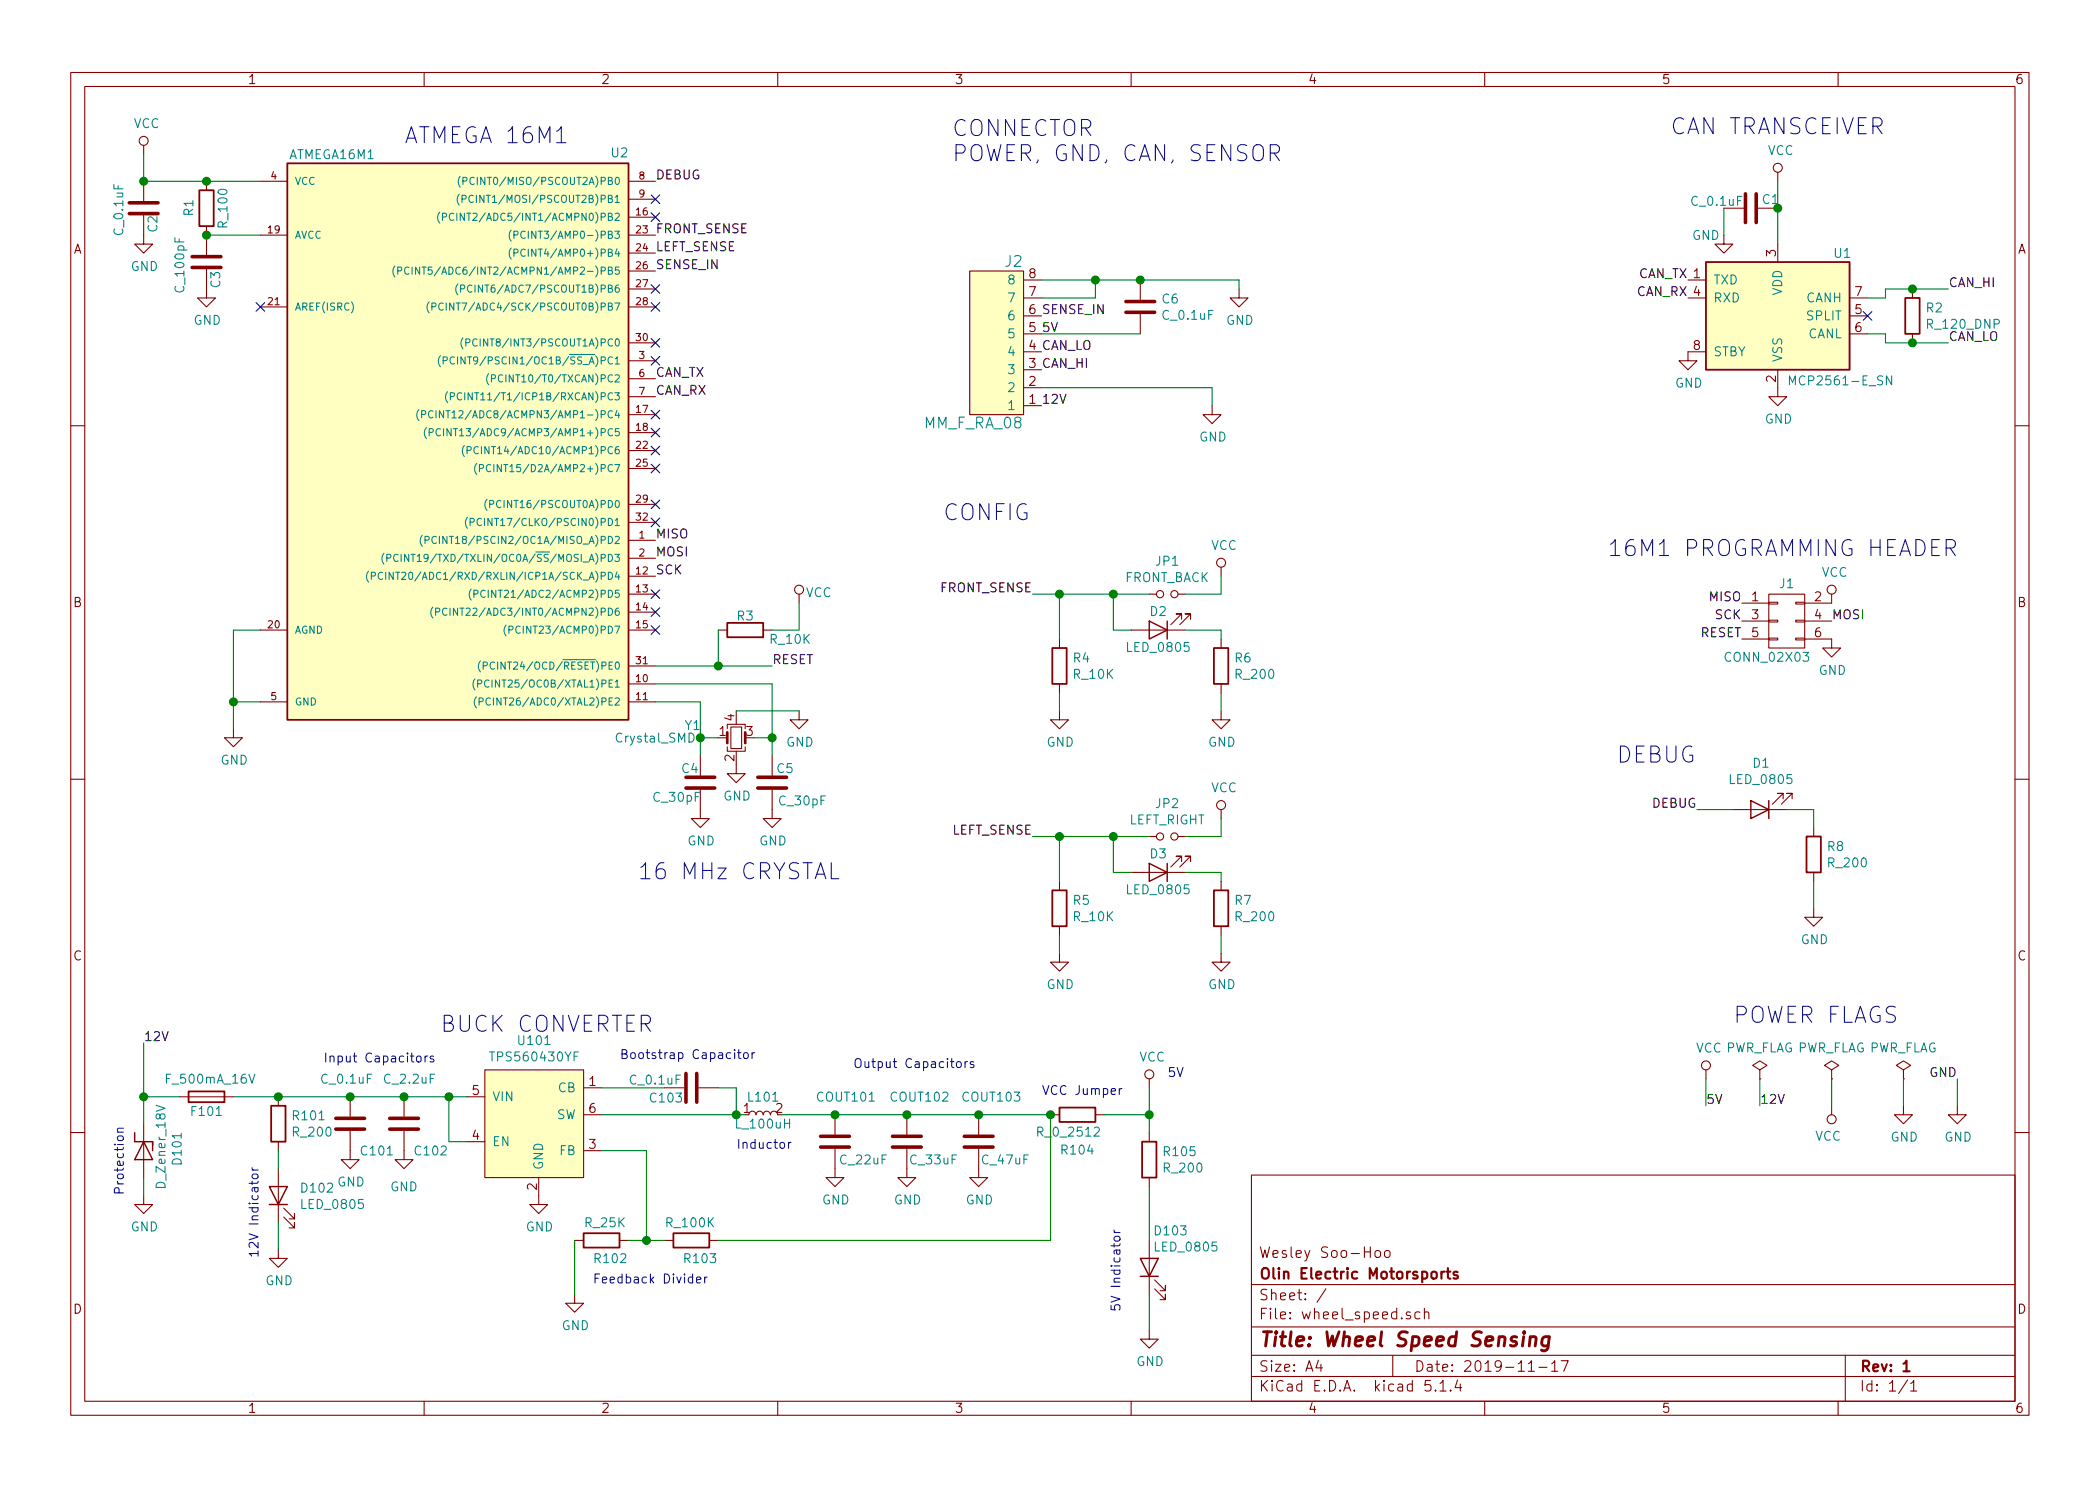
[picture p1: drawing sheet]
<svg xmlns="http://www.w3.org/2000/svg" width="297mm" height="210mm" viewBox="0 0 297 210" stroke-linecap="round" stroke-linejoin="round" font-family="sans-serif">
<g fill="none" stroke="#840000" stroke-width=".15">
<path d="M10 10.3h277v189.9h-277zM12 12.2h273v186.1h-273zM60 10.3v1.9M110 10.3v1.9M160 10.3v1.9M210 10.3v1.9M260 10.3v1.9M20.3 30.5v4h1.3l-1.3 1.3-1.3-1.3h1.3M20.3 20.6v1.2M20.3 25.6v2.8M29.2 38.1v4.1h1.3l-1.3 1.2-1.3-1.2h1.3M29.2 25.6v1.3"/>
<path d="M29.2 32v4.1M36.8 33.3h3.8M36.8 25.6h3.8M88.9 30.7h3.8M88.9 33.3h3.8M88.9 35.8h3.8M88.9 38.3h3.8M88.9 25.6h3.8M88.9 28.2h3.8M137.2 38.3h7.6v20.4h-7.6zM144.8 39.6h2.5M161.3 39.6v2.8"/>
<path d="M238.8 39.6h2.5M243.8 33.3v1.2h1.3l-1.3 1.3-1.2-1.3h1.2M248.7 29.5h2.8M251.5 24.4v1.2M251.5 34.5v2.6M36.8 43.4h3.8M88.9 58.7h3.8M88.9 43.4h3.8M88.9 40.9h3.8M88.9 51h3.8M88.9 48.5h3.8M88.9 53.6h3.8"/>
<path d="M88.9 56.1h3.8M144.8 42.2h2.5M144.8 44.7h2.5M144.8 47.2h2.5M144.8 49.8h2.5M144.8 57.4h2.5M144.8 54.9h2.5M144.8 52.3h2.5M161.3 44.4v2.8M171.4 57.4v1.3h1.3l-1.3 1.2-1.2-1.2h1.2M175.3 40.9v1.3h1.2l-1.2 1.2-1.3-1.2h1.3M238.8 42.2h2.5"/>
<path d="M241.3 49.8h-2.5v1.2h1.2l-1.2 1.3-1.3-1.3h1.3M251.5 52.3v3.8h1.2l-1.2 1.3-1.3-1.3h1.3M261.6 42.2h2.6M261.6 44.7h2.6M261.6 47.2h2.6M270.5 40.9v1.3M270.5 47.2v1.3M10 60.2h2M88.9 76.4h3.8M88.9 61.2h3.8M88.9 79h3.8M88.9 63.7h3.8"/>
<path d="M88.9 66.3h3.8M88.9 71.4h3.8M88.9 73.9h3.8M285 60.2h2M36.8 89.1h3.8M36.8 99.3h3.8M88.9 89.1h3.8M88.9 96.8h3.8M88.9 99.3h3.8M88.9 81.5h3.8M88.9 84.1h3.8M88.9 86.6h3.8"/>
<path d="M88.9 94.2h3.8M101.6 89.1h1.3M107.9 89.1h1.3M113 84.1v1.2M149.9 90.4v1.3M149.9 96.8v1.2M160 89.1h7.6M162.6 84.1h1M166.6 84.1h1M167.1 87.6v-.7h-.7h.7l-1.5 1.5M168.4 87.6v-.7h-.8h.8l-1.5 1.5M172.7 80.3v1.2"/>
<path d="M172.7 90.4v1.3M172.7 96.8v1.2M246.4 85.3h3.8M246.4 87.9h3.8M246.4 90.4h3.8M250.2 90.3h1.3v.2h-1.3zM250.2 87.8h1.3v.2h-1.3zM250.2 85.2h1.3v.3h-1.3zM250.2 84.1h5.1v7.6h-5.1zM254 90.3h1.3v.2h-1.3zM254 87.8h1.3v.2h-1.3zM254 85.2h1.3v.3h-1.3z"/>
<path d="M255.3 90.4h3.8v1.3h1.2l-1.2 1.3-1.3-1.3h1.3M255.3 87.9h3.8M259.1 84.1v1.2h-3.8M10 110.3h2M33 103.1v1.3h1.3l-1.3 1.3-1.3-1.3h1.3M99.1 111.8v4h1.2l-1.2 1.3-1.3-1.3h1.3M99.1 106.9v2.8M102.9 105.7v.6h2.5v-.6M102.9 103.1v-.6h2.5v.6M103.4 102.9h1.5v3h-1.5zM104.1 108.2v1.3h1.3l-1.3 1.2-1.2-1.2h1.2M109.2 111.8v4h1.3l-1.3 1.3-1.3-1.3h1.3"/>
<path d="M109.2 106.9v2.8M113 100.6v1.2h1.3l-1.3 1.3-1.2-1.3h1.2M149.9 100.6v1.2h1.2l-1.2 1.3-1.3-1.3h1.3M162.6 118.4h1M166.6 118.4h1M172.7 100.6v1.2h1.3l-1.3 1.3-1.3-1.3h1.3M172.7 114.5v1.3M245.1 114.5h7.6M252.2 113v-.7h-.7h.7l-1.5 1.5M253.5 113v-.7h-.8h.8l-1.5 1.5M256.5 117.1v1.3M285 110.3h2"/>
<path d="M149.9 134.9v1.2h1.2l-1.2 1.3-1.3-1.3h1.3M149.9 124.7v1.3M149.9 131.1v1.2M160 123.4h7.6M167.1 121.9v-.7h-.7h.7l-1.5 1.5M168.4 121.9v-.7h-.8h.8l-1.5 1.5M172.7 134.9v1.2h1.3l-1.3 1.3-1.3-1.3h1.3M172.7 124.7v1.3M172.7 131.1v1.2M256.5 128.5v1.3h1.3l-1.3 1.3-1.2-1.3h1.2M256.5 123.4v1.3M20.3 159v7.6"/>
<path d="M25.4 155.2h7.6M39.4 155.2v1.3M49.5 155.2v2.8M57.1 155.2v2.8M66 155.2h2.6M68.6 151.4h13.9v15.2h-13.9zM82.5 153.9h2.6M82.5 157.7h2.6M94 153.9h2.8M98.8 153.9h2.8M105.9 157.7a.51 .51 0 0 1 .5-.5 .51 .51 0 0 1 .5 .5 .51 .51 0 0 1 .5-.5 .51 .51 0 0 1 .5 .5 .51 .51 0 0 1 .6-.5 .51 .51 0 0 1 .5 .5 .51 .51 0 0 1 .5-.5 .51 .51 0 0 1 .5 .5M118.1 157.7v2.8"/>
<path d="M128.3 157.7v2.8M138.4 157.7v2.8M148.6 157.7h1.3M154.9 157.7h1.3M162.6 152.6v1.3M241.3 151.4v1.2M248.9 151.4l1-.7-1-.6-1 .6 1 .7v1.2M248.9 152.6h.1M259.1 151.4l1-.7-1-.6-1 .6 1 .7v1.2M259.1 152.6h.1M259.1 156.5v1.2M269.2 151.4l1.1-.7-1.1-.6-1 .6 1 .7v1.2"/>
<path d="M269.2 152.6h.1M269.2 156.5v1.2h1.3l-1.3 1.3-1.2-1.3h1.2M276.9 156.5v1.2h1.2l-1.2 1.3-1.3-1.3h1.3M10 160.2h2M20.3 169.2v1.2h1.3l-1.3 1.3-1.3-1.3h1.3M39.4 176.8v1.2h1.2l-1.2 1.3-1.3-1.3h1.3M39.4 161.5v1.3M39.4 165.3v7.7M40.1 172.2l1.6 1.5v-.7v.7h-.8M40.1 170.9l1.6 1.6v-.8v.8h-.8M49.5 160v4.1h1.3l-1.3 1.2-1.2-1.2h1.2M57.1 160v4.1h1.3l-1.3 1.2-1.2-1.2h1.2"/>
<path d="M66 161.5h2.6M68.6 161.5h.1M76.2 166.6v3.8h1.3l-1.3 1.3-1.3-1.3h1.3M81.3 175.5h1.2M82.5 162.8h2.6M87.6 175.5h1.3M94 175.5h1.2M100.3 175.5h1.3M118.1 162.6v4h1.3l-1.3 1.3-1.3-1.3h1.3M128.3 162.6v4h1.2l-1.2 1.3-1.3-1.3h1.3M138.4 162.6v4h1.3l-1.3 1.3-1.2-1.3h1.2M162.6 160.3v1.2"/>
<path d="M162.6 166.6v1.3M162.6 175.5v7.6M177 166.3h108v32h-108zM194.6 177.1a.42 .42 0 0 1 .7 .1v.4a.41 .41 0 0 1-.4 .3 .41 .41 0 0 1-.4-.3zM195.9 177.1a.41 .41 0 0 1 .7 .1v.4a.41 .41 0 0 1-.4 .3 .41 .41 0 0 1-.4-.3zM285 160.2h2M60 198.3v1.9M81.3 183.1v1.3h1.2l-1.2 1.3-1.3-1.3h1.3M110 198.3v1.9M160 198.3v1.9M162.6 188.2v1.3h1.2l-1.2 1.2-1.3-1.2h1.3M163.3 182.4l1.5 1.5v-.8v.8h-.7"/>
<path d="M163.3 181.1l1.5 1.5v-.7v.7h-.7M177 194.8h108M177 191.8h108M177 187.8h108M177 181.8h108M186.5 192.5l-.4 1h1M186.8 193v1M187.6 182.3l-1.3 2M197 191.8v3M199.5 185.7l-.4-.1-.2 .3a.48 .48 0 0 0 .6 .3v.1v.2l-.2 .1-.4-.1M200.8 185.7a.53 .53 0 0 0-.6 0v.8a.53 .53 0 0 0 .6 0M201.5 185.7a.38 .38 0 0 1 .6 .1v.8"/>
<path d="M201.5 185.1v1.5M202.3 195.3h-.7l-.1 .7h.1a.62 .62 0 0 1 .7 0l.1 .2-.1 .5-.2 .1h-.3l-.3-.1M203 196.7h.1l-.1 .1v-.1v.1M203.7 195.8l.4-.5v1.5M203.7 196.8h.8M205.2 196.7h.1l-.1 .1-.1-.1h.1v.1M206.2 195.2l-.4 1.1h1M206.6 195.8v1M210 198.3v1.9M216.2 194h.8M217.7 193.5h1.1M219.5 193l.4-.5v1.5"/>
<path d="M219.5 194h.8M220.8 192.5h1l-.6 1.5M260 198.3v1.9M261 191.8v6.5M269.8 195.2l-1.2 2M270.3 195.8l.3-.3 .1-.2v1.5M270.3 196.8h.8"/>
<circle cx="20.3" cy="19.9" r=".63"/>
<circle cx="251.5" cy="23.7" r=".63"/>
<circle cx="172.7" cy="79.6" r=".63"/>
<circle cx="113" cy="83.4" r=".63"/>
<circle cx="164.1" cy="84.1" r=".51"/>
<circle cx="166.1" cy="84.1" r=".51"/>
<circle cx="259.1" cy="83.4" r=".63"/>
<circle cx="164.1" cy="118.4" r=".51"/>
<circle cx="166.1" cy="118.4" r=".51"/>
<circle cx="172.7" cy="113.9" r=".63"/>
<circle cx="162.6" cy="152" r=".63"/>
<circle cx="241.3" cy="150.7" r=".63"/>
<circle cx="259.1" cy="158.4" r=".63"/>
</g>
<path d="M203.9 179.9v1M204.3 179.9l-.3 .1-.1 .2M204.6 179.9h.6M204.8 179.4v1.3l.1 .1 .3 .1M206.2 180a.37 .37 0 0 0-.6 .1v.1a.54 .54 0 0 0 .6 .3v.3l-.2 .1-.4-.1M269.2 193l.5-.5v1.5M269.2 194h.9" fill="none" stroke="#840000" stroke-width=".3"/>
<path d="M215.6 188.4l-.1 .1 .1 .1 .1-.1-.1-.1v.2M216.4 189.3a.52 .52 0 0 1 .9 .1l-.2 1M216.5 189.1l-.2 1.3M219.1 189.2a.68 .68 0 0 0-1 .3v.6l.1 .2 .2 .1 .6-.1M219.2 189.1l-.3 1.6a.62 .62 0 0 1-.9 .3" fill="none" stroke="#840000" stroke-width=".41"/>
<g fill="#ffffc2" stroke="#ffffc2" stroke-width=".14">
<path d="M68.6 151.4h13.9v15.2h-13.9z"/>
<path d="M241.3 37.1h20.3v15.2h-20.3z"/>
<path d="M137.2 38.3h7.6v20.4h-7.6z"/>
<path d="M40.6 23.1h48.3v78.7h-48.3z"/>
</g>
<g fill="none" stroke="#840000" stroke-width=".51">
<path d="M18.3 30.2h4.1M18.3 28.7h4.1M27.2 37.8h4M27.2 36.3h4M246.9 27.4v4.1M248.4 27.4v4.1M159.3 44.2h4M159.3 42.7h4M97 111.5h4.1M97 110h4.1M107.2 111.5h4.1M107.2 110h4.1"/>
<path d="M47.5 159.8h4.1M47.5 158.2h4.1M55.1 159.8h4.1M55.1 158.2h4.1M97 151.9v4.1M98.6 151.9v4.1M116.1 162.3h4M116.1 160.8h4M126.2 162.3h4.1M126.2 160.8h4.1M136.4 162.3h4.1M136.4 160.8h4.1"/>
</g>
<g fill="none" stroke="#840000" stroke-width=".25">
<path d="M28.2 26.9h2v5.1h-2zM40.6 23.1h48.3v78.7h-48.3zM241.3 37.1h20.3v15.2h-20.3zM269.5 42.2h2v5h-2zM102.9 88.1h5v2.1h-5zM148.8 91.7h2.1v5.1h-2.1zM171.7 91.7h2v5.1h-2zM255.5 118.4h2.1v5h-2.1zM148.8 126h2.1v5.1h-2.1zM171.7 126h2v5.1h-2zM26.7 154.4h5v1.6h-5zM38.4 156.5h2v5h-2z"/>
<path d="M149.9 156.7h5v2h-5zM82.5 174.5h5.1v2h-5.1zM95.2 174.5h5.1v2h-5.1zM161.5 161.5h2.1v5.1h-2.1z"/>
</g>
<g fill="none" stroke="#008484" stroke-width=".15">
<path d="M55.9 37.6a1.2 1.2 0 0 0 0 1.6M56.3 38.3h.4l.1-.4-.5-.1v1M57.8 37.9a.4 .4 0 0 0-.5 0 .4 .4 0 0 0-.1 .4l.2 .5h.3l.1-.1M58.3 37.8v1M59.4 37.8v1l-.6-1v1M59.7 37.8h.6M62.2 30a1.13 1.13 0 0 0 0 1.6M62.6 30.7h.5l.1-.2-.1-.3h-.5v1M64.2 30.2a.47 .47 0 0 0-.7 .5 .47 .47 0 0 0 .6 .4h.1M64.6 30.2v1M64.9 27.5a1.2 1.2 0 0 0 0 1.5M65.1 24.9a1.2 1.2 0 0 0 0 1.6"/>
<path d="M65.4 28.2l.4-.1 .1-.1v-.3l-.5-.1v1M65.5 25.6h.5l.1-.2-.1-.2-.5-.1v1M67 27.7a.49 .49 0 0 0-.7 .4 .49 .49 0 0 0 .5 .5l.2-.1M67.1 25.2a.4 .4 0 0 0-.5 0 .4 .4 0 0 0-.1 .4 .37 .37 0 0 0 .1 .5 .37 .37 0 0 0 .5-.1M72.3 32.6a1.2 1.2 0 0 0 0 1.5M72.3 35.1a1.2 1.2 0 0 0 0 1.5M72.7 33.2h.5l.1-.2-.1-.2-.5-.1v1M72.7 35.8l.5-.1 .1-.1-.1-.3-.5-.1v1.1M74.3 32.8a.47 .47 0 0 0-.6 .4 .47 .47 0 0 0 .5 .5l.1-.1M59.3 58a1.13 1.13 0 0 0 0 1.5M59.6 58.6h.5l.1-.2v-.2l-.6-.1v1M60.7 42.7a1.13 1.13 0 0 0 0 1.6"/>
<path d="M61.1 43.4h.5l.1-.2-.1-.3h-.5v1M61.2 58.2a.47 .47 0 0 0-.6 .4 .47 .47 0 0 0 .6 .5v-.1M61.7 58.1v1M62.3 50.3a1.13 1.13 0 0 0 0 1.6M62.7 42.9a.47 .47 0 0 0-.7 .5 .47 .47 0 0 0 .6 .4h.1M62.7 51h.5l.1-.2-.1-.2-.5-.1v1M62.7 58.1v1l-.5-1v1M63.3 55.4a1.13 1.13 0 0 0 0 1.6M63.7 56.1h.5l.1-.2-.1-.3h-.5v1M64.3 50.6a.47 .47 0 0 0-.7 .4 .47 .47 0 0 0 .6 .5l.1-.1M64.7 50.5v1M64.8 40.2a1.13 1.13 0 0 0 0 1.5"/>
<path d="M65.2 40.9l.4-.1 .1-.1v-.3l-.5-.1v1M65.3 55.6a.47 .47 0 0 0-.6 .5 .47 .47 0 0 0 .6 .4M65.5 47.8a1.2 1.2 0 0 0 0 1.5M65.7 55.6v1M65.9 48.5l.5-.1 .1-.1-.1-.3-.5-.1v1.1M66.8 40.4a.47 .47 0 0 0-.7 .4 .47 .47 0 0 0 .6 .5l.1-.1M67.5 48a.49 .49 0 0 0-.7 .4 .49 .49 0 0 0 .5 .6l.2-.1M69.1 52.9a1.2 1.2 0 0 0 0 1.5M69.5 53.6l.5-.1v-.4l-.5-.1v1M71.1 53.1a.4 .4 0 0 0-.5 0 .4 .4 0 0 0-.1 .5 .37 .37 0 0 0 .2 .4 .37 .37 0 0 0 .4-.1M253.1 54.5v-1.3l.4 .9 .4-.9v1.3M267.6 53.2v1.3l-.8-1.3v1.3"/>
<path d="M54.3 78.3a1.2 1.2 0 0 0 0 1.5M54.7 79l.5-.1 .1-.1-.1-.3-.5-.1v1M56.3 78.5a.49 .49 0 0 0-.7 .4 .49 .49 0 0 0 .5 .5l.2-.1M56.7 78.4v1M57.8 78.4v1l-.6-1v1M59.7 75.7a1.13 1.13 0 0 0 0 1.6M60.1 76.4h.5l.1-.2v-.2l-.6-.1v1M60.3 60.5a1.13 1.13 0 0 0 0 1.5M60.7 61.2l.5-.1 .1-.1-.1-.3-.5-.1v1.1M61.7 76a.47 .47 0 0 0-.6 .4 .47 .47 0 0 0 .6 .5v-.1M62.2 75.9v1M62.3 60.7a.47 .47 0 0 0-.6 .4 .47 .47 0 0 0 .6 .5"/>
<path d="M62.7 60.6v1.1M63.8 60.6v1.1l-.6-1.1v1.1M65.7 63a1.2 1.2 0 0 0 0 1.6M66.1 63.7h.4l.1-.2v-.2l-.5-.1v1M66.1 73.2a1.2 1.2 0 0 0 0 1.5M66.5 73.9l.5-.1 .1-.1-.1-.3-.5-.1v1.1M67.4 65.6a1.13 1.13 0 0 0 0 1.5M67.7 63.3a.47 .47 0 0 0-.7 .4 .47 .47 0 0 0 .6 .5l.1-.1M67.8 66.3l.5-.1 .1-.1v-.3l-.6-.1v1M68.1 73.4a.4 .4 0 0 0-.5 0 .4 .4 0 0 0-.1 .5 .37 .37 0 0 0 .2 .4 .37 .37 0 0 0 .4 0M68.9 70.7a1.13 1.13 0 0 0 0 1.5M69.3 71.3h.4l.1-.2v-.2l-.5-.1v1"/>
<path d="M69.4 65.8a.47 .47 0 0 0-.6 .4 .47 .47 0 0 0 .6 .5v-.1M52.1 80.8a1.13 1.13 0 0 0 0 1.6M52.5 81.5h.5l.1-.2v-.3h-.6v1M54.1 81a.47 .47 0 0 0-.6 .5 .47 .47 0 0 0 .6 .4M54.6 81v1M55.6 81v1l-.6-1v1M56 81h.5M61.2 85.9a1.13 1.13 0 0 0 0 1.5M61.6 86.6l.5-.1 .1-.1v-.3l-.6-.1v1.1M63.2 86.1a.47 .47 0 0 0-.6 .4 .47 .47 0 0 0 .6 .5M63.7 86v1.1M66.6 83.4a1.2 1.2 0 0 0 0 1.5"/>
<path d="M67 84h.5l.1-.2v-.2l-.6-.1v1M67.2 96.1a1.2 1.2 0 0 0 0 1.5M67.4 98.6a1.13 1.13 0 0 0 0 1.5M67.6 96.7h.4l.1-.2v-.2l-.5-.1v1M67.8 99.3l.4-.1 .2-.1-.1-.3-.5-.1v1.1M68 93.5a1.13 1.13 0 0 0 0 1.6M68.4 94.2h.4l.1-.2v-.3h-.5v1M68.6 83.6a.47 .47 0 0 0-.6 .4 .47 .47 0 0 0 .6 .5v-.1M69.2 96.3a.47 .47 0 0 0-.7 .4 .47 .47 0 0 0 .6 .5l.1-.1M69.4 98.8a.47 .47 0 0 0-.7 .4 .47 .47 0 0 0 .6 .5h.1M70 93.7a.47 .47 0 0 0-.7 .5 .47 .47 0 0 0 .6 .4h.1M71.6 88.4a1.2 1.2 0 0 0 0 1.6"/>
<path d="M72 89.1h.5l.1-.2-.1-.2-.5-.1v1"/>
</g>
<path d="M102.9 103.6v1.6M105.4 103.6v1.6" fill="none" stroke="#840000" stroke-width=".38"/>
<path d="M162.6 87.9l2.5 1.2-2.5 1.3zM165.1 87.9v2.5M247.6 113.3l2.6 1.2-2.6 1.3zM250.2 113.3v2.5M162.6 122.2l2.5 1.2-2.5 1.3zM165.1 122.2v2.5M19 160.3v1.2h2.6v.5M20.3 161.5l1.3 2.6h-2.6zM38.1 167.9h2.5l-1.2 2.5zM38.1 170.4h2.5M161.3 178h2.5l-1.2 2.6zM161.3 180.6h2.5" fill="none" stroke="#840000" stroke-width=".2"/>
<g fill="none" stroke="#008400" stroke-width=".15">
<path d="M20.3 21.8v3.8h16.5M29.2 33.3h7.6M147.3 39.6h28v1.3M154.9 39.6v2.6h-7.6M243.8 29.5v3.8M251.5 25.6v8.9M147.3 47.2h14M147.3 54.9h24.1v2.5M264.2 47.2h2.5v1.3h8.9M275.6 40.9h-8.9v1.3h-2.5M33 99.3h3.8M36.8 89.1h-3.8v14"/>
<path d="M92.7 94.2h16.5M92.7 99.3h6.4v7.6M92.7 96.8h16.5v10.1M101.6 89.1v5.1M113 85.3v3.8h-3.8M146 84.1h16.6M149.9 84.1v6.3M149.9 98v2.6M157.5 84.1v5h2.5M167.6 89.1h5.1v1.3M172.7 81.5v2.6h-5.1M172.7 98v2.6"/>
<path d="M99.1 104.4h2.5M104.1 100.6h8.9M106.7 104.4h2.5M146 118.4h16.6M149.9 118.4v6.3M157.5 118.4v5h2.5M172.7 115.8v2.6h-5.1M240 114.5h5.1M252.7 114.5h3.8v2.6M149.9 132.3v2.6M167.6 123.4h5.1v1.3M172.7 132.3v2.6"/>
<path d="M256.5 124.7v3.8M20.3 155.2h5.1M20.3 147.6v11.4M33 155.2h33M63.5 155.2v6.3h2.5M85.1 157.7h20.3M85.1 153.9h8.9M101.6 153.9h2.5v3.8M110.5 157.7h38.1v17.8h-47M156.2 157.7h6.4M162.6 153.9v6.4M241.3 152.6v3.9"/>
<path d="M248.9 152.6v3.9M259.1 152.6v3.9M269.2 152.6v3.9M276.9 152.6v3.9M20.3 166.6v2.6M39.4 162.8v2.5M39.4 173v3.8M81.3 175.5v7.6M85.1 162.8h6.3v12.7M88.9 175.5h5.1M162.6 167.9v7.6M162.6 183.1v5.1"/>
</g>
<g fill="none" stroke="#0000c2" stroke-width=".15">
<path d="M78.7 20.2h1.3M179.7 21.7h.8a.62 .62 0 0 0 .5-.6 .62 .62 0 0 0-.5-.6h-.8v2.2M180.2 21.7l.8 1M275.3 77.5h.8a.62 .62 0 0 0 .5-.6 .62 .62 0 0 0-.5-.6h-.8v2.3M275.8 77.5l.8 1.1M117.6 122.1v2.2h1M17.4 159.6h-.6a.31 .31 0 0 0-.2 .3 .31 .31 0 0 0 .1 .3M59 149.5l.3-.1 .2 .1 .1 .5-.1 .2-.3 .1-.3-.3v-.3zM60.1 149.4v.9M60.5 149.4l-.3 .1-.1 .2M61.3 149.5a.32 .32 0 0 0-.5 .1l.1 .2h.3l.2 .2-.2 .3-.4-.1M103.9 148.5l-.1 .1h.1v-.1v.1"/>
<path d="M103.9 148.9v.9M104.3 148.9h.5M104.5 148.5v1.1l.1 .1 .2 .1M105.3 149l.3-.1 .2 .3v.3l-.1 .2-.3 .1-.2-.1v-.5zM106.4 148.9v.9M106.8 148.9l-.3 .1-.1 .2M135.4 150.3l.3-.1 .3 .2v.4l-.2 .2h-.3l-.2-.2v-.4zM136.5 150.2v.8M136.9 150.2l-.3 .1-.1 .1M137.7 150.3a.31 .31 0 0 0-.5 .1l.1 .2h.3l.2 .2-.2 .2h-.4M158.3 154v.9M158.7 154l-.3 .1-.1 .1"/>
<path d="M16.6 160.2h.8M35.7 165.2v.2l.2 .2M35.7 165.6h.8M35.8 166.2h.6l.1 .1-.1 .3-.1 .2-.5-.1-.1-.2zM111.5 161.6v.9M111.9 161.6l-.3 .1-.1 .2M157.6 174v.3l.2 .1M157.6 174.4h.8M157.6 175.1l.2-.2h.4l.2 .3v.3l-.2 .1h-.4l-.2-.2zM98.5 181.1l.6-.1v-.3h-.4l-.2 .2 .1 .6h.5M99.7 180.7v.8M100 180.7h-.2l-.1 .2"/>
</g>
<g fill="#008400" stroke="#008400" stroke-width=".25">
<circle cx="149.9" cy="118.4" r=".51"/>
<circle cx="57.2" cy="155.2" r=".51"/>
<circle cx="104.1" cy="157.7" r=".51"/>
<circle cx="149.9" cy="84.1" r=".51"/>
<circle cx="162.6" cy="157.7" r=".51"/>
<circle cx="109.2" cy="104.4" r=".51"/>
<circle cx="99.1" cy="104.4" r=".51"/>
<circle cx="20.3" cy="155.2" r=".51"/>
<circle cx="101.6" cy="94.2" r=".51"/>
<circle cx="39.4" cy="155.2" r=".51"/>
<circle cx="63.5" cy="155.2" r=".51"/>
<circle cx="49.5" cy="155.2" r=".51"/>
<circle cx="251.5" cy="29.5" r=".51"/>
<circle cx="154.9" cy="39.6" r=".51"/>
<circle cx="157.5" cy="118.4" r=".51"/>
<circle cx="270.5" cy="48.5" r=".51"/>
<circle cx="270.5" cy="40.9" r=".51"/>
<circle cx="91.4" cy="175.5" r=".51"/>
<circle cx="157.5" cy="84.1" r=".51"/>
<circle cx="29.2" cy="33.3" r=".51"/>
<circle cx="148.6" cy="157.7" r=".51"/>
<circle cx="20.3" cy="25.6" r=".51"/>
<circle cx="29.2" cy="25.6" r=".51"/>
<circle cx="118.1" cy="157.7" r=".51"/>
<circle cx="128.3" cy="157.7" r=".51"/>
<circle cx="161.3" cy="39.6" r=".51"/>
<circle cx="33" cy="99.3" r=".51"/>
<circle cx="138.4" cy="157.7" r=".51"/>
</g>
<g fill="none" stroke="#000084" stroke-width=".15">
<path d="M92.1 27.6l1.2 1.2M92.1 30.1l1.2 1.2M93.3 27.6l-1.2 1.2M93.3 30.1l-1.2 1.2M36.2 42.8l1.2 1.2M37.4 42.8l-1.2 1.2M92.1 40.3l1.2 1.2M92.1 42.8l1.2 1.2M92.1 47.9l1.2 1.2M92.1 50.4l1.2 1.3M92.1 58.1l1.2 1.2M93.3 40.3l-1.2 1.2"/>
<path d="M93.3 42.8l-1.2 1.2M93.3 47.9l-1.2 1.2M93.3 50.4l-1.2 1.3M93.3 58.1l-1.2 1.2M263.6 44.1l1.2 1.2M264.8 44.1l-1.2 1.2M92.1 63.1l1.2 1.3M92.1 60.6l1.2 1.2M92.1 65.7l1.2 1.2M92.1 70.8l1.2 1.2M92.1 73.3l1.2 1.2M93.3 63.1l-1.2 1.3"/>
<path d="M93.3 60.6l-1.2 1.2M93.3 65.7l-1.2 1.2M93.3 70.8l-1.2 1.2M93.3 73.3l-1.2 1.2M92.1 88.5l1.2 1.3M92.1 83.5l1.2 1.2M92.1 86l1.2 1.2M93.3 88.5l-1.2 1.3M93.3 83.5l-1.2 1.2M93.3 86l-1.2 1.2"/>
</g>
<g font-size="3.1" fill="#0000c2">
<text x="57.1" y="20.3">ATMEGA 16M1</text>
<text x="134.6" y="19.3">CONNECTOR</text>
<text x="134.6" y="22.9">POWER, GND, CAN, SENSOR</text>
<text x="236.2" y="19">CAN TRANSCEIVER</text>
<text x="133.3" y="73.7">CONFIG</text>
<text x="227.3" y="78.7">16M1 PROGRAMMING HEADER</text>
<text x="228.6" y="107.9">DEBUG</text>
<text x="90.2" y="124.5">16 MHz CRYSTAL</text>
<text x="62.2" y="146">BUCK CONVERTER</text>
<text x="245.1" y="144.8">POWER FLAGS</text>
</g>
<text font-size="2.8" fill="#840000" x="178" y="190.5">Title: Wheel Speed Sensing</text>
<g font-size="2.1" fill="#008484">
<text x="142.2" y="37.8">J2</text>
<text x="130.8" y="60.6">MM_F_RA_08</text>
</g>
<g font-size="2.1" fill="#840000">
<text x="178" y="178">Wesley Soo-Hoo</text>
<text x="178" y="184">Sheet: /</text>
<text x="178" y="181">Olin Electric Motorsports</text>
<text x="178" y="186.7">File: wheel_speed.sch</text>
<text x="178" y="196.9">KiCad E.D.A. kicad 5.1.4</text>
<text x="178" y="194.1">Size: A4</text>
<text x="200" y="194.1">Date: 2019-11-17</text>
<text x="263" y="194.1">Rev: 1</text>
<text x="263" y="196.9">Id: 1/1</text>
</g>
<g font-size="1.8" fill="#840000">
<text x="35" y="11.9">1</text>
<text x="85" y="11.9">2</text>
<text x="135" y="11.9">3</text>
<text x="185" y="11.9">4</text>
<text x="235" y="11.9">5</text>
<text x="285" y="11.9">6</text>
<text x="10.4" y="35.9">A</text>
<text x="285.4" y="35.9">A</text>
<text x="145.6" y="41.9">7</text>
<text x="145.6" y="39.4">8</text>
<text x="251.2" y="36.3" transform="rotate(-90 251.2 36.3)">3</text>
<text x="262.4" y="41.9">7</text>
<text x="145.6" y="47">5</text>
<text x="262.4" y="44.4">5</text>
<text x="262.4" y="47">6</text>
<text x="239.5" y="49.5">8</text>
<text x="145.6" y="57.1">1</text>
<text x="145.6" y="54.6">2</text>
<text x="251.2" y="54.1" transform="rotate(-90 251.2 54.1)">2</text>
<text x="10.4" y="85.9">B</text>
<text x="247.8" y="85.1">1</text>
<text x="247.8" y="87.6">3</text>
<text x="256.7" y="85.1">2</text>
<text x="256.7" y="87.6">4</text>
<text x="285.4" y="85.9">B</text>
<text x="247.8" y="90.2">5</text>
<text x="256.7" y="90.2">6</text>
<text x="101.8" y="104.1">1</text>
<text x="103.9" y="107.7" transform="rotate(-90 103.9 107.7)">2</text>
<text x="103.9" y="102" transform="rotate(-90 103.9 102)">4</text>
<text x="105.6" y="104.1">3</text>
<text x="10.4" y="135.9">C</text>
<text x="285.4" y="135.9">C</text>
<text x="66.8" y="154.9">5</text>
<text x="83.3" y="153.7">1</text>
<text x="66.8" y="161.3">4</text>
<text x="83.3" y="157.5">6</text>
<text x="105.2" y="157.5">1</text>
<text x="83.3" y="162.6">3</text>
<text x="75.9" y="168.4" transform="rotate(-90 75.9 168.4)">2</text>
<text x="10.4" y="185.9">D</text>
<text x="285.4" y="185.9">D</text>
<text x="35" y="199.9">1</text>
<text x="85" y="199.9">2</text>
<text x="135" y="199.9">3</text>
<text x="185" y="199.9">4</text>
<text x="235" y="199.9">5</text>
<text x="285" y="199.9">6</text>
</g>
<g font-size="1.8" fill="#008484">
<text x="18.9" y="18.1">VCC</text>
<text x="40.9" y="22.5">ATMEGA16M1</text>
<text x="86.5" y="22.3">U2</text>
<text x="250" y="21.9">VCC</text>
<text x="239.4" y="29.1">C_0.1uF</text>
<text x="249.3" y="28.9">C1</text>
<text x="17.4" y="33.1" transform="rotate(-90 17.4 33.1)">C_0.1uF</text>
<text x="22.3" y="32.8" transform="rotate(-90 22.3 32.8)">C2</text>
<text x="27.4" y="30.5" transform="rotate(-90 27.4 30.5)">R1</text>
<text x="32.2" y="32.1" transform="rotate(-90 32.2 32.1)">R_100</text>
<text x="239.3" y="34">GND</text>
<text x="18.5" y="38.3">GND</text>
<text x="26.1" y="41.2" transform="rotate(-90 26.1 41.2)">C_100pF</text>
<text x="31.2" y="40.7" transform="rotate(-90 31.2 40.7)">C3</text>
<text x="142.8" y="40.3">8</text>
<text x="242.3" y="40.3">TXD</text>
<text x="252.1" y="41.8" transform="rotate(-90 252.1 41.8)">VDD</text>
<text x="259.5" y="36.5">U1</text>
<text x="27.4" y="46">GND</text>
<text x="142.8" y="47.9">5</text>
<text x="142.8" y="45.3">6</text>
<text x="142.8" y="42.8">7</text>
<text x="164.4" y="42.9">C6</text>
<text x="164.6" y="45.3">C_0.1uF</text>
<text x="173.4" y="46">GND</text>
<text x="242.3" y="42.8">RXD</text>
<text x="255.5" y="42.8">CANH</text>
<text x="255.6" y="45.3">SPLIT</text>
<text x="255.7" y="47.9">CANL</text>
<text x="272.5" y="44.2">R2</text>
<text x="272.7" y="46.5">R_120_DNP</text>
<text x="142.8" y="53">3</text>
<text x="142.8" y="50.4">4</text>
<text x="242.3" y="50.4">STBY</text>
<text x="252.1" y="51.3" transform="rotate(-90 252.1 51.3)">VSS</text>
<text x="142.8" y="58">1</text>
<text x="142.8" y="55.5">2</text>
<text x="236.9" y="54.9">GND</text>
<text x="249.6" y="59.9">GND</text>
<text x="253.8" y="54.5">MCP2561-E_SN</text>
<text x="169.6" y="62.5">GND</text>
<text x="171.3" y="77.8">VCC</text>
<text x="159" y="82.4">FRONT_BACK</text>
<text x="163.5" y="80.1">JP1</text>
<text x="251.8" y="83.2">J1</text>
<text x="257.7" y="81.6">VCC</text>
<text x="104.3" y="87.8">R3</text>
<text x="114" y="84.5">VCC</text>
<text x="162.7" y="87.2">D2</text>
<text x="109" y="91.1">R_10K</text>
<text x="151.8" y="93.7">R4</text>
<text x="159.6" y="92.2">LED_0805</text>
<text x="174.7" y="93.7">R6</text>
<text x="244.3" y="93.6">CONN_02X03</text>
<text x="257.3" y="95.5">GND</text>
<text x="151.9" y="96.1">R_10K</text>
<text x="174.9" y="96.1">R_200</text>
<text x="87.2" y="105.1">Crystal_SMD</text>
<text x="96.9" y="103.3">Y1</text>
<text x="111.2" y="105.7">GND</text>
<text x="148" y="105.7">GND</text>
<text x="170.9" y="105.7">GND</text>
<text x="31.2" y="108.2">GND</text>
<text x="92.5" y="113.5">C_30pF</text>
<text x="96.5" y="109.4">C4</text>
<text x="102.3" y="113.3">GND</text>
<text x="109.9" y="109.4">C5</text>
<text x="110.3" y="114">C_30pF</text>
<text x="171.3" y="112.1">VCC</text>
<text x="244.9" y="110.9">LED_0805</text>
<text x="248" y="108.6">D1</text>
<text x="97.2" y="119.6">GND</text>
<text x="107.4" y="119.6">GND</text>
<text x="159.7" y="116.7">LEFT_RIGHT</text>
<text x="163.5" y="114.3">JP2</text>
<text x="162.7" y="121.5">D3</text>
<text x="258.5" y="120.4">R8</text>
<text x="258.7" y="122.7">R_200</text>
<text x="151.8" y="128">R5</text>
<text x="151.9" y="130.3">R_10K</text>
<text x="159.6" y="126.5">LED_0805</text>
<text x="174.7" y="128">R7</text>
<text x="174.9" y="130.3">R_200</text>
<text x="254.7" y="133.6">GND</text>
<text x="148" y="139.9">GND</text>
<text x="170.9" y="139.9">GND</text>
<text x="73.5" y="147.9">U101</text>
<text x="239.9" y="148.9">VCC PWR_FLAG PWR_FLAG PWR_FLAG</text>
<text x="23.7" y="153.3">F_500mA_16V</text>
<text x="45.6" y="153.3">C_0.1uF</text>
<text x="54.5" y="153.3">C_2.2uF</text>
<text x="69.6" y="155.8">VIN</text>
<text x="69.8" y="150.2">TPS560430YF</text>
<text x="79" y="154.6">CB</text>
<text x="89.3" y="153.5">C_0.1uF</text>
<text x="105.9" y="155.9">L101</text>
<text x="115.7" y="155.9">COUT101</text>
<text x="126.1" y="155.9">COUT102</text>
<text x="136.3" y="155.9">COUT103</text>
<text x="161.1" y="150.2">VCC</text>
<text x="27.2" y="157.9">F101</text>
<text x="41.6" y="158.5">R101</text>
<text x="41.6" y="160.8">R_200</text>
<text x="78.7" y="158.4">SW</text>
<text x="92.1" y="156">C103</text>
<text x="104.3" y="159.7">L_100uH</text>
<text x="109.8" y="157.5">2</text>
<text x="147.1" y="160.8">R_0_2512</text>
<text x="256.7" y="161.4">VCC</text>
<text x="267.4" y="161.5">GND</text>
<text x="275" y="161.5">GND</text>
<text x="23.4" y="167.9" transform="rotate(-90 23.4 167.9)">D_Zener_18V</text>
<text x="25.7" y="164.7" transform="rotate(-90 25.7 164.7)">D101</text>
<text x="47.7" y="167.9">GND</text>
<text x="51.2" y="163.5">C101</text>
<text x="58.8" y="163.5">C102</text>
<text x="69.6" y="162.2">EN</text>
<text x="76.8" y="165.6" transform="rotate(-90 76.8 165.6)">GND</text>
<text x="79.2" y="163.4">FB</text>
<text x="118.9" y="164.8">C_22uF</text>
<text x="128.8" y="164.8">C_33uF</text>
<text x="139" y="164.8">C_47uF</text>
<text x="150.3" y="163.4">R104</text>
<text x="164.7" y="163.6">R105</text>
<text x="164.7" y="165.9">R_200</text>
<text x="42.7" y="168.8">D102</text>
<text x="42.8" y="171.1">LED_0805</text>
<text x="55.2" y="168.6">GND</text>
<text x="82.8" y="173.7">R_25K</text>
<text x="94.4" y="173.7">R_100K</text>
<text x="116.3" y="170.4">GND</text>
<text x="126.4" y="170.4">GND</text>
<text x="136.6" y="170.4">GND</text>
<text x="18.5" y="174.2">GND</text>
<text x="74.4" y="174.2">GND</text>
<text x="84.2" y="178.7">R102</text>
<text x="96.9" y="178.7">R103</text>
<text x="163.5" y="174.8">D103</text>
<text x="163.6" y="177.1">LED_0805</text>
<text x="37.5" y="181.9">GND</text>
<text x="79.5" y="188.2">GND</text>
<text x="160.7" y="193.3">GND</text>
</g>
<g font-size="1.8">
<text x="92.7" y="25.4">DEBUG</text>
<text x="92.7" y="33">FRONT_SENSE</text>
<text x="92.7" y="35.6">LEFT_SENSE</text>
<text x="92.7" y="38.1">SENSE_IN</text>
<text x="231.5" y="41.9">CAN_RX 4</text>
<text x="231.7" y="39.4">CAN_TX 1</text>
<text x="275.6" y="40.6">CAN_HI</text>
<text x="145.6" y="44.4">6 SENSE_IN</text>
<text x="147.3" y="47">5V</text>
<text x="92.7" y="53.3">CAN_TX</text>
<text x="145.6" y="52.1">3 CAN_HI</text>
<text x="145.6" y="49.5">4 CAN_LO</text>
<text x="275.6" y="48.3">CAN_LO</text>
<text x="92.7" y="55.9">CAN_RX</text>
<text x="147.3" y="57.1">12V</text>
<text x="92.7" y="76.2">MISO</text>
<text x="92.7" y="78.7">MOSI</text>
<text x="92.7" y="81.3">SCK</text>
<text x="133" y="83.8">FRONT_SENSE</text>
<text x="241.9" y="85.1">MISO</text>
<text x="242.6" y="87.6">SCK</text>
<text x="259.1" y="87.6">MOSI</text>
<text x="109.2" y="94">RESET</text>
<text x="240.5" y="90.2">RESET</text>
<text x="134.6" y="118.1">LEFT_SENSE</text>
<text x="233.7" y="114.3">DEBUG</text>
<text x="20.3" y="147.3">12V</text>
<text x="272.9" y="152.4">GND</text>
<text x="241.3" y="156.2">5V</text>
<text x="248.9" y="156.2">12V</text>
</g>
<g font-size="1.8" fill="#0000c2">
<text x="87.6" y="149.9">Bootstrap Capacitor</text>
<text x="45.7" y="150.3">Input Capacitors</text>
<text x="120.6" y="151.1">Output Capacitors</text>
<text x="147.3" y="154.9">VCC Jumper</text>
<text x="165.1" y="152.4">5V</text>
<text x="104.1" y="162.6">Inductor</text>
<text x="17.5" y="169.2" transform="rotate(-90 17.5 169.2)">Protection</text>
<text x="36.6" y="178" transform="rotate(-90 36.6 178)">12V Indicator</text>
<text x="83.8" y="181.6">Feedback Divider</text>
<text x="158.5" y="185.7" transform="rotate(-90 158.5 185.7)">5V Indicator</text>
</g>
<g font-size="1.4" fill="#840000">
<text x="38.4" y="25.4">4</text>
<text x="90.4" y="25.4">8</text>
<text x="90.4" y="27.9">9</text>
<text x="37.9" y="33">19</text>
<text x="90" y="30.5">16</text>
<text x="90" y="33">23</text>
<text x="90" y="35.6">24</text>
<text x="90" y="38.1">26</text>
<text x="90" y="40.6">27</text>
<text x="37.9" y="43.2">21</text>
<text x="90" y="43.2">28</text>
<text x="90" y="48.3">30</text>
<text x="90.4" y="50.8">3</text>
<text x="90.4" y="53.3">6</text>
<text x="90" y="58.4">17</text>
<text x="90.4" y="55.9">7</text>
<text x="90" y="61">18</text>
<text x="90" y="63.5">22</text>
<text x="90" y="66">25</text>
<text x="90" y="71.1">29</text>
<text x="90" y="73.7">32</text>
<text x="90.4" y="76.2">1</text>
<text x="90" y="81.3">12</text>
<text x="90" y="83.8">13</text>
<text x="90.4" y="78.7">2</text>
<text x="37.9" y="88.9">20</text>
<text x="90" y="86.4">14</text>
<text x="90" y="88.9">15</text>
<text x="90" y="94">31</text>
<text x="38.4" y="99.1">5</text>
<text x="90" y="96.5">10</text>
<text x="90" y="99.1">11</text>
</g>
<g font-size="1.4" fill="#008484">
<text x="41.7" y="26.2">VCC</text>
<text x="67.1" y="26.2">(PCINT0/MISO/PSCOUT2A)PB0</text>
<text x="67.1" y="28.7">(PCINT1/MOSI/PSCOUT2B)PB1</text>
<text x="41.7" y="33.8">AVCC</text>
<text x="65.1" y="31.2">(PCINT2/ADC5/INT1/ACMPN0)PB2</text>
<text x="74.4" y="33.8">(PCINT3/AMP0-)PB3</text>
<text x="60.3" y="38.9">(PCINT5/ADC6/INT2/ACMPN1/AMP2-)PB5</text>
<text x="66.8" y="41.4">(PCINT6/ADC7/PSCOUT1B)PB6</text>
<text x="74" y="36.3">(PCINT4/AMP0+)PB4</text>
<text x="41.7" y="43.9">AREF(ISRC)</text>
<text x="63.4" y="43.9">(PCINT7/ADC4/SCK/PSCOUT0B)PB7</text>
<text x="65.2" y="51.6">(PCINT9/PSCIN1/OC1B/SS_A)PC1</text>
<text x="67.6" y="49">(PCINT8/INT3/PSCOUT1A)PC0</text>
<text x="63" y="59.2">(PCINT12/ADC8/ACMPN3/AMP1-)PC4</text>
<text x="66.3" y="56.6">(PCINT11/T1/ICP1B/RXCAN)PC3</text>
<text x="71.1" y="54.1">(PCINT10/T0/TXCAN)PC2</text>
<text x="63.6" y="61.7">(PCINT13/ADC9/ACMP3/AMP1+)PC5</text>
<text x="68" y="64.3">(PCINT14/ADC10/ACMP1)PC6</text>
<text x="70" y="66.8">(PCINT15/D2A/AMP2+)PC7</text>
<text x="70.3" y="71.9">(PCINT16/PSCOUT0A)PD0</text>
<text x="62.7" y="77">(PCINT18/PSCIN2/OC1A/MISO_A)PD2</text>
<text x="68.5" y="74.4">(PCINT17/CLKO/PSCIN0)PD1</text>
<text x="56.4" y="82">(PCINT20/ADC1/RXD/RXLIN/ICP1A/SCK_A)PD4</text>
<text x="58.2" y="79.5">(PCINT19/TXD/TXLIN/OC0A/SS/MOSI_A)PD3</text>
<text x="41.7" y="89.7">AGND</text>
<text x="64.3" y="87.1">(PCINT22/ADC3/INT0/ACMPN2)PD6</text>
<text x="68.8" y="84.6">(PCINT21/ADC2/ACMP2)PD5</text>
<text x="73" y="89.7">(PCINT23/ACMP0)PD7</text>
<text x="69.8" y="94.7">(PCINT24/OCD/RESET)PE0</text>
<text x="41.7" y="99.8">GND</text>
<text x="69.2" y="97.3">(PCINT25/OC0B/XTAL1)PE1</text>
<text x="69.3" y="99.8">(PCINT26/ADC0/XTAL2)PE2</text>
</g>
</svg>
